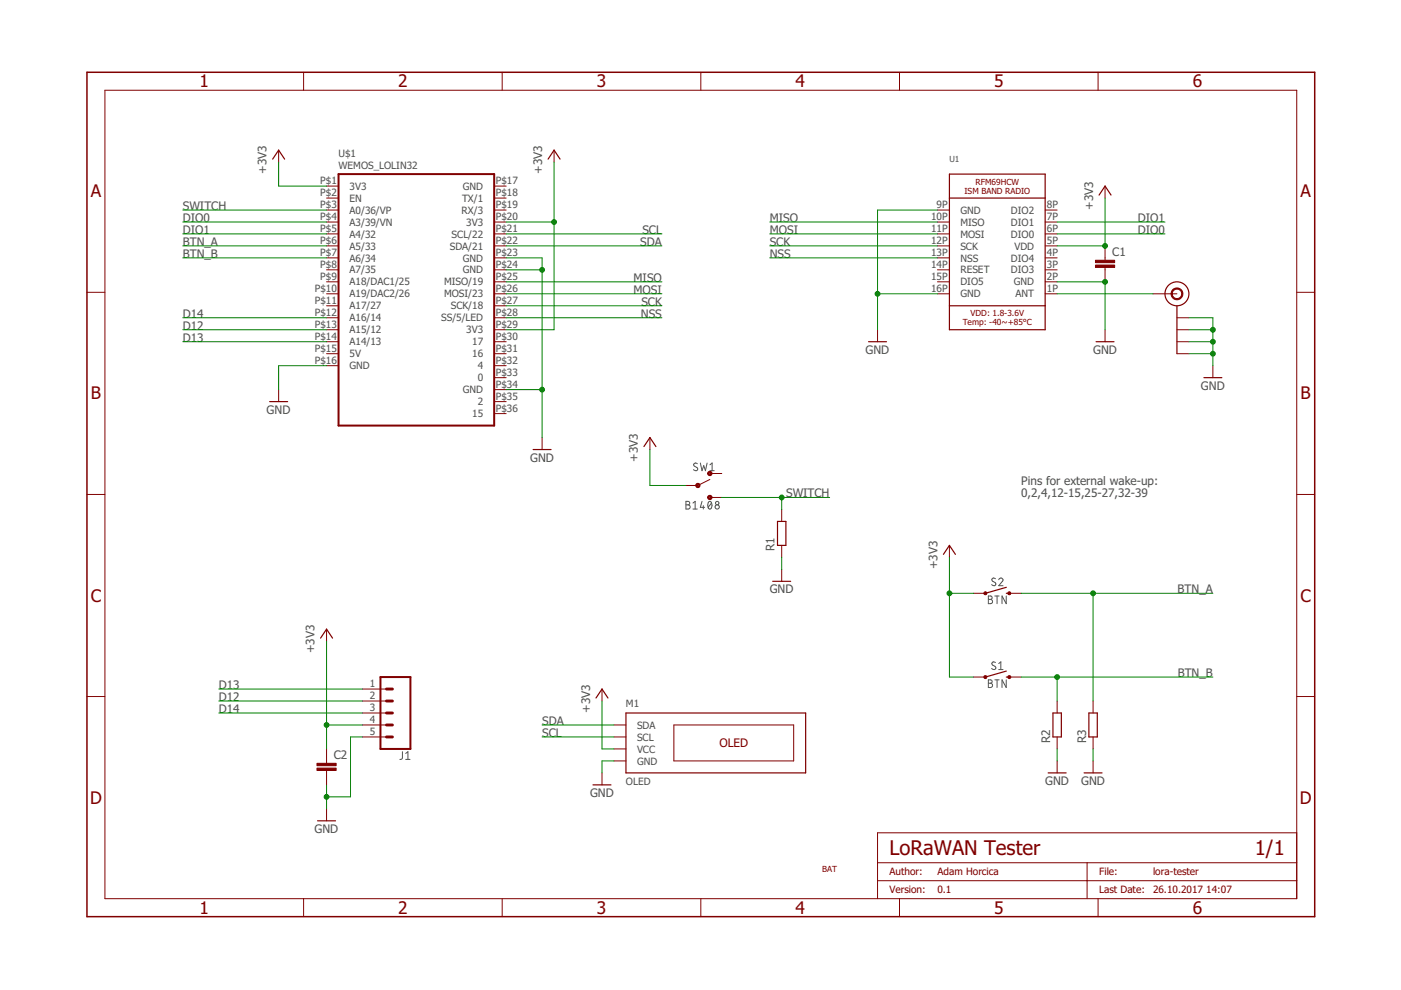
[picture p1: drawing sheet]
<svg xmlns="http://www.w3.org/2000/svg" width="297mm" height="210mm" viewBox="0 0 297 210" stroke-linecap="round" stroke-linejoin="round" font-family="sans-serif">
<g fill="none" stroke="#505050" stroke-width=".21">
<path d="M147.8 98.3a.42 .42 0 0 0-.5-.1 .42 .42 0 0 0-.1 .6l.5 .3a.4 .4 0 0 1 .1 .6 .4 .4 0 0 1-.6 0l-.2-.1M148.5 98.2l.3 1.6 .4-1.1 .4 1.1 .3-1.6M150.5 98.6l.5-.4v1.6M150.5 99.8h.9M145.4 106.3h.5a.37 .37 0 0 1 .3 .4 .37 .37 0 0 1-.3 .3 .44 .44 0 0 1 .4 .5 .44 .44 0 0 1-.4 .4h-.5zM145.4 107h.5M146.9 107.9h.9M146.9 106.7l.5-.4v1.6M148.8 106.3l-.3 1.3h.9M149.1 107.2v.7M150.3 106.4l.2-.1a.95 .95 0 0 1 0 1.6 1.04 1.04 0 0 1-.2-1.5zM150.9 106.7l-.8 .9"/>
<path d="M209.5 126.4h.5a.36 .36 0 0 1 .4 .3 .36 .36 0 0 1-.4 .4 .46 .46 0 0 1 .4 .4 .46 .46 0 0 1-.4 .5h-.5zM209.5 127.1h.5M210.9 126.4h.9M211.1 122.7l-.2-.1a.38 .38 0 0 0-.6 .1 .38 .38 0 0 0 .2 .5l.5 .3a.44 .44 0 0 1-.1 .7 .44 .44 0 0 1-.7-.2M211.4 126.4v1.6M211.8 122.9a.44 .44 0 0 1 .6-.3 .44 .44 0 0 1 .1 .7l-.7 .9h.9M213.3 126.4v1.6l-.9-1.6v1.6M85.3 159.4v1.4l-.5 .2M86 159.7l.5-.3v1.6M209.5 144.1h.5a.36 .36 0 0 1 .4 .4 .36 .36 0 0 1-.4 .4 .46 .46 0 0 1 .4 .4 .46 .46 0 0 1-.4 .5h-.5zM209.5 144.9h.5M210.9 144.1h.9"/>
<path d="M211.1 140.5l-.2-.1a.38 .38 0 0 0-.6 .1 .38 .38 0 0 0 .2 .5l.5 .3a.44 .44 0 0 1-.1 .7 .44 .44 0 0 1-.7-.3M211.4 144.1v1.7M211.8 140.7l.4-.4v1.7M211.8 142h.9M213.3 144.1v1.7l-.9-1.7v1.7M86 161h.9"/>
<circle cx="152.1" cy="107.5" r=".45"/>
<circle cx="152.1" cy="106.7" r=".36"/>
</g>
<g fill="none" stroke="#800000" stroke-width=".21">
<path d="M22.2 19.1h252.7v171.4h-252.7zM64.4 15.3v3.8M106.5 15.3v3.8M148.6 15.3v3.8M190.7 15.3v3.8M232.8 15.3v3.8M59.1 31.8v2.6M69.2 39.5h2.6M104.8 39.5h2.5M117.5 31.8v2.6M234.3 39.5v2.5M69.2 42h2.6"/>
<path d="M69.2 44.5h2.6M69.2 47.1h2.6M69.2 49.6h2.6M69.2 52.1h2.6M69.2 54.7h2.6M69.2 57.2h2.6M69.2 59.8h2.6M104.8 42h2.5M104.8 44.5h2.5M104.8 47.1h2.5M104.8 49.6h2.5M104.8 52.1h2.5"/>
<path d="M104.8 54.7h2.5M104.8 57.2h2.5M104.8 59.8h2.5M198.8 44.5h2.5M198.8 47.1h2.5M198.8 49.6h2.5M198.8 52.1h2.5M198.8 54.7h2.5M198.8 57.2h2.5M198.8 59.8h2.5M221.6 44.5h2.5M221.6 47.1h2.5"/>
<path d="M221.6 49.6h2.5M221.6 52.1h2.5M221.6 54.7h2.5M221.6 57.2h2.5M221.6 59.8h2.5M234.3 52.1v3.1M234.3 56.7v3.1M18.4 62h3.8M69.2 62.3h2.6M69.2 64.8h2.6M69.2 67.4h2.6M69.2 69.9h2.6"/>
<path d="M69.2 72.5h2.6M69.2 75h2.6M69.2 77.5h2.6M104.8 62.3h2.5M104.8 64.8h2.5M104.8 67.4h2.5M104.8 69.9h2.5M104.8 72.5h2.5M104.8 75h2.5M104.8 77.5h2.5M186.1 69.9v2.6M198.8 62.3h2.5"/>
<path d="M221.6 62.3h2.5M234.3 69.9v2.6M244.5 62.3h5M249.5 67.4h2.6M249.5 69.9h2.6M249.5 72.5h2.6M249.5 75h2.6M257.2 77.5v2.6M274.9 62h3.8M59.1 82.6v2.6M104.8 80.1h2.5M104.8 82.6h2.5"/>
<path d="M104.8 85.2h2.5M104.8 87.7h2.5M114.9 92.8v2.5M137.8 92.8v2.5M18.4 104.8h3.8M150.5 101.7l-2.5 1.2h-2.6M150.5 105.5h2.5M150.5 100.4h2.5M165.7 108v2.6M165.7 115.6v2.6M201.3 115.6v2.6M274.9 104.8h3.8"/>
<path d="M69.2 133.4v2.5M165.7 120.7v2.6M206.4 125.8h2.5M214 125.8h2.5M18.4 147.7h3.8M69.2 158.8v3M76.9 156.3h5M76.9 153.7h5M76.9 146.1h5M76.9 148.6h5M76.9 151.2h5M127.6 146.1v2.5"/>
<path d="M130.2 156.3h2.5M130.2 153.7h2.5M130.2 158.8h2.5M142.9 153.7h25.4v7.6h-25.4zM206.4 143.6h2.5M214 143.6h2.5M224.1 148.6v2.6M224.1 156.3v2.5M231.8 148.6v2.6M231.8 156.3v2.5M274.9 147.7h3.8M69.2 163.4v3"/>
<path d="M69.2 171.5v2.5M127.6 163.9v2.5M130.2 161.3h2.5M224.1 161.3v2.6M231.8 161.3v2.6M274.9 176.6h-88.8v13.9M64.4 190.5v3.9M106.5 190.5v3.9M148.6 190.5v3.9M186.1 186.7h88.8M186.1 182.9h88.8M190.7 190.5v3.9"/>
<path d="M230.5 182.9v7.6M232.8 190.5v3.9"/>
</g>
<path d="M71.8 36.9h33v53.3h-33zM80.7 143.6h6.3v15.2h-6.3z" fill="none" stroke="#800000" stroke-width=".42"/>
<g fill="none" stroke="#800000" stroke-width=".25">
<path d="M57.8 33.7l1.3-1.9 1.2 1.9M116.2 33.7l1.3-1.9 1.2 1.9M201.3 36.9h20.3v33h-20.3zM201.3 42h20.3M233 41.4l1.3-1.9 1.3 1.9M184.1 72.5h3.9M201.3 64.8h20.3M232.4 72.5h3.8M249.5 64.8v10.2M57.2 85.2h3.8M113 95.3h3.8M136.5 94.7l1.3-1.9 1.3 1.9"/>
<path d="M255.2 80.1h3.9M164.8 110.6h1.8v5h-1.8zM200 117.5l1.3-1.9 1.3 1.9M68 135.3l1.2-1.9 1.3 1.9M163.8 123.3h3.8M213.4 125.8h.6M213.4 124.5l-4.5 1.3M126.4 148l1.2-1.9 1.3 1.9M132.7 151.2h38.1v12.7h-38.1zM213.4 143.6h.6M213.4 142.3l-4.5 1.3M223.2 151.2h1.8v5.1h-1.8z"/>
<path d="M230.9 151.2h1.7v5.1h-1.7zM67.3 174h3.8M125.7 166.4h3.8M222.2 163.9h3.8M229.8 163.9h3.9"/>
<circle cx="249.5" cy="62.3" r="2.54"/>
</g>
<g fill="#800000" stroke="#800000" stroke-width=".21">
<path d="M248.6 61.4a1.26 1.26 0 0 1 2 .2 1.26 1.26 0 0 1-.7 1.9 1.26 1.26 0 0 1-1.6-1.2h.2a1.01 1.01 0 0 1 1.5-.8 1.01 1.01 0 0 1 .2 1.7 1.01 1.01 0 0 1-1.6-.6l-.1-.3h-.2z" fill-rule="evenodd"/>
<path d="M150.1 100.2a.47 .47 0 0 1 .7-.1 .47 .47 0 0 1-.1 .7 .47 .47 0 0 1-.7-.4h.2a.26 .26 0 0 1 .4-.2 .26 .26 0 0 1 .1 .4 .26 .26 0 0 1-.4-.1l-.3-.1z" fill-rule="evenodd"/>
<path d="M150.1 105.3a.47 .47 0 0 1 .7-.2 .47 .47 0 0 1-.1 .8 .47 .47 0 0 1-.7-.4h.2a.26 .26 0 0 1 .4-.3 .26 .26 0 0 1 .1 .5 .26 .26 0 0 1-.4-.1l-.3-.1z" fill-rule="evenodd"/>
<path d="M147.7 102.6a.46 .46 0 0 1 .7 .2 .46 .46 0 0 1-.4 .6 .46 .46 0 0 1-.5-.5h.2a.26 .26 0 0 1 .4-.2 .26 .26 0 0 1 0 .4 .26 .26 0 0 1-.4-.1l-.2-.1z" fill-rule="evenodd"/>
<circle cx="208.9" cy="143.6" r=".33"/>
<circle cx="214" cy="143.6" r=".33"/>
<circle cx="208.9" cy="125.8" r=".33"/>
<circle cx="214" cy="125.8" r=".33"/>
</g>
<g fill="#800000" stroke="#800000" stroke-width=".21">
<path d="M232.3 56.2h4v.5h-4z"/>
<path d="M232.3 55.2h4v.5h-4z"/>
<path d="M67.2 162.9h4.1v.5h-4.1z"/>
<path d="M67.2 161.8h4.1v.5h-4.1z"/>
</g>
<path d="M81.9 151.2h1.3M81.9 148.6h1.3M81.9 146.1h1.3M81.9 156.3h1.3M81.9 153.7h1.3" fill="none" stroke="#800000" stroke-width=".61"/>
<path d="M18.4 15.3h260.3v179.1h-260.3z" fill="none" stroke="#800000" stroke-width=".32"/>
<g fill="none" stroke="#008000" stroke-width=".21">
<path d="M59.1 34.4v5.1h10.1M117.5 34.4v35.5h-10.2M38.8 47.1h30.4M38.8 49.6h30.4M38.8 52.1h30.4M38.8 54.7h30.4M38.8 44.5h30.4M107.3 47.1h10.2M107.3 59.8h33M107.3 49.6h33M107.3 52.1h33M107.3 54.7h7.6v38.1"/>
<path d="M107.3 57.2h7.6M163.2 47.1h35.6M163.2 49.6h35.6M163.2 52.1h35.6M163.2 54.7h35.6M198.8 44.5h-12.7v25.4M224.1 47.1h22.9M224.1 59.8h10.2v10.1M224.1 49.6h22.9M234.3 42v10.1h-10.2M38.8 67.4h30.4M38.8 69.9h30.4"/>
<path d="M38.8 72.5h30.4M69.2 77.5h-10.1v5.1M107.3 62.3h33M107.3 64.8h33M107.3 67.4h33M186.1 62.3h12.7M224.1 62.3h20.4M252.1 67.4h5.1v10.1M252.1 69.9h5.1M252.1 72.5h5.1M252.1 75h5.1M107.3 82.6h7.6"/>
<path d="M137.8 95.3v7.6h7.6M153 105.5h22.9M165.7 105.5v2.5M165.7 118.2v2.5M201.3 118.2v25.4h5.1M69.2 135.9v22.9M201.3 125.8h5.1M216.5 125.8h40.7M231.8 125.8v22.8M46.4 146.1h30.5M46.4 148.6h30.5M46.4 151.2h30.5"/>
<path d="M69.2 153.7h7.7M76.9 156.3h-2.6v12.7h-5.1M114.9 153.7h15.3M114.9 156.3h15.3M127.6 148.6v10.2h2.6M216.5 143.6h40.7M224.1 143.6v5M224.1 158.8v2.5M231.8 158.8v2.5M69.2 166.4v5.1M130.2 161.3h-2.6v2.6"/>
</g>
<g fill="#008000" stroke="#008000" stroke-width=".21">
<circle cx="117.5" cy="47.1" r=".51"/>
<circle cx="234.3" cy="52.1" r=".51"/>
<circle cx="201.3" cy="125.8" r=".51"/>
<circle cx="69.2" cy="153.7" r=".51"/>
<circle cx="114.9" cy="82.6" r=".51"/>
<circle cx="114.9" cy="57.2" r=".51"/>
<circle cx="234.3" cy="59.8" r=".51"/>
<circle cx="186.1" cy="62.3" r=".51"/>
<circle cx="257.2" cy="69.9" r=".51"/>
<circle cx="257.2" cy="72.5" r=".51"/>
<circle cx="257.2" cy="75" r=".51"/>
<circle cx="69.2" cy="169" r=".51"/>
<circle cx="165.7" cy="105.5" r=".51"/>
<circle cx="224.1" cy="143.6" r=".51"/>
<circle cx="231.8" cy="125.8" r=".51"/>
</g>
<g font-size="4.3" fill="#800000">
<text x="188.6" y="181.3">LoRaWAN Tester</text>
<text x="266" y="181.3">1/1</text>
</g>
<g font-size="3.7" fill="#800000">
<text x="42.3" y="18.5">1</text>
<text x="84.4" y="18.5">2</text>
<text x="126.5" y="18.5">3</text>
<text x="168.7" y="18.5">4</text>
<text x="210.8" y="18.5">5</text>
<text x="252.9" y="18.5">6</text>
<text x="19.2" y="41.8">A</text>
<text x="275.7" y="41.8">A</text>
<text x="19.3" y="84.7">B</text>
<text x="275.8" y="84.7">B</text>
<text x="19.2" y="127.6">C</text>
<text x="275.7" y="127.6">C</text>
<text x="19.1" y="170.4">D</text>
<text x="275.6" y="170.4">D</text>
<text x="42.3" y="193.7">1</text>
<text x="84.4" y="193.7">2</text>
<text x="126.5" y="193.7">3</text>
<text x="168.7" y="193.7">4</text>
<text x="210.8" y="193.7">5</text>
<text x="252.9" y="193.7">6</text>
</g>
<g font-size="2.5" fill="#505050">
<text x="56.5" y="36.9" transform="rotate(-90 56.5 36.9)">+3V3</text>
<text x="114.9" y="36.9" transform="rotate(-90 114.9 36.9)">+3V3</text>
<text x="38.8" y="47.1">DIO0</text>
<text x="38.8" y="44.5">SWITCH</text>
<text x="163.2" y="47.1">MISO</text>
<text x="231.8" y="44.5" transform="rotate(-90 231.8 44.5)">+3V3</text>
<text x="241.3" y="47.1">DIO1</text>
<text x="38.8" y="49.6">DIO1</text>
<text x="38.8" y="52.1">BTN_A</text>
<text x="135.7" y="52.1">SDA</text>
<text x="136.2" y="49.6">SCL</text>
<text x="163.2" y="49.6">MOSI</text>
<text x="163.2" y="52.1">SCK</text>
<text x="241.3" y="49.6">DIO0</text>
<text x="38.8" y="54.7">BTN_B</text>
<text x="134.3" y="59.8">MISO</text>
<text x="163.2" y="54.7">NSS</text>
<text x="235.8" y="54.3">C1</text>
<text x="134.3" y="62.3">MOSI</text>
<text x="136" y="64.8">SCK</text>
<text x="38.8" y="69.9">D12</text>
<text x="38.8" y="67.4">D14</text>
<text x="135.9" y="67.4">NSS</text>
<text x="38.8" y="72.5">D13</text>
<text x="183.5" y="75">GND</text>
<text x="231.8" y="75">GND</text>
<text x="254.6" y="82.6">GND</text>
<text x="56.5" y="87.7">GND</text>
<text x="112.4" y="97.9">GND</text>
<text x="135.3" y="97.9" transform="rotate(-90 135.3 97.9)">+3V3</text>
<text x="166.7" y="105.5">SWITCH</text>
<text x="216.5" y="102.8">Pins for external wake-up:</text>
<text x="216.5" y="105.5">0,2,4,12-15,25-27,32-39</text>
<text x="164.2" y="116.9" transform="rotate(-90 164.2 116.9)">R1</text>
<text x="163.2" y="125.8">GND</text>
<text x="198.7" y="120.7" transform="rotate(-90 198.7 120.7)">+3V3</text>
<text x="249.7" y="125.8">BTN_A</text>
<text x="66.7" y="138.5" transform="rotate(-90 66.7 138.5)">+3V3</text>
<text x="249.7" y="143.6">BTN_B</text>
<text x="46.4" y="146.1">D13</text>
<text x="46.4" y="148.6">D12</text>
<text x="46.4" y="151.2">D14</text>
<text x="114.9" y="153.7">SDA</text>
<text x="125.1" y="151.2" transform="rotate(-90 125.1 151.2)">+3V3</text>
<text x="70.8" y="161">C2</text>
<text x="114.9" y="156.3">SCL</text>
<text x="222.6" y="157.5" transform="rotate(-90 222.6 157.5)">R2</text>
<text x="230.3" y="157.5" transform="rotate(-90 230.3 157.5)">R3</text>
<text x="221.6" y="166.4">GND</text>
<text x="229.2" y="166.4">GND</text>
<text x="125.1" y="169">GND</text>
<text x="66.7" y="176.6">GND</text>
</g>
<text font-size="2.5" fill="#800000" x="152.5" y="158.4">OLED</text>
<g font-size="2.1" fill="#505050">
<text x="71.8" y="35.9">WEMOS_LOLIN32</text>
<text x="71.8" y="33.4">U$1</text>
<text x="67.9" y="39.1">P$1</text>
<text x="67.9" y="41.6">P$2</text>
<text x="74.1" y="40.2">3V3</text>
<text x="98.2" y="40.2">GND</text>
<text x="105.1" y="39.1">P$17</text>
<text x="105.1" y="41.6">P$18</text>
<text x="67.9" y="44.2">P$3</text>
<text x="67.9" y="46.7">P$4</text>
<text x="74.1" y="42.7">EN</text>
<text x="74.1" y="45.3">A0/36/VP</text>
<text x="74.1" y="47.8">A3/39/VN</text>
<text x="97.9" y="45.3">RX/3</text>
<text x="98" y="42.7">TX/1</text>
<text x="98.9" y="47.8">3V3</text>
<text x="105.1" y="44.2">P$19</text>
<text x="105.1" y="46.7">P$20</text>
<text x="197.4" y="46.7">10P</text>
<text x="198.6" y="44.2">9P</text>
<text x="203.6" y="45.3">GND</text>
<text x="203.6" y="47.8">MISO</text>
<text x="214.3" y="47.8">DIO1</text>
<text x="214.3" y="45.3">DIO2</text>
<text x="222" y="46.7">7P</text>
<text x="222" y="44.2">8P</text>
<text x="67.9" y="49.2">P$5</text>
<text x="67.9" y="51.8">P$6</text>
<text x="74.1" y="50.4">A4/32</text>
<text x="74.1" y="52.9">A5/33</text>
<text x="95.4" y="52.9">SDA/21</text>
<text x="95.8" y="50.4">SCL/22</text>
<text x="105.1" y="49.2">P$21</text>
<text x="105.1" y="51.8">P$22</text>
<text x="197.4" y="49.2">11P</text>
<text x="197.4" y="51.8">12P</text>
<text x="203.6" y="50.4">MOSI</text>
<text x="203.6" y="52.9">SCK</text>
<text x="214.3" y="50.4">DIO0</text>
<text x="215.1" y="52.9">VDD</text>
<text x="222" y="49.2">6P</text>
<text x="222" y="51.8">5P</text>
<text x="67.9" y="54.3">P$7</text>
<text x="67.9" y="56.9">P$8</text>
<text x="67.9" y="59.4">P$9</text>
<text x="74.1" y="55.4">A6/34</text>
<text x="74.1" y="58">A7/35</text>
<text x="98.2" y="55.4">GND</text>
<text x="98.2" y="58">GND</text>
<text x="105.1" y="54.3">P$23</text>
<text x="105.1" y="56.9">P$24</text>
<text x="105.1" y="59.4">P$25</text>
<text x="197.4" y="59.4">15P</text>
<text x="197.4" y="54.3">13P</text>
<text x="197.4" y="56.9">14P</text>
<text x="203.6" y="55.4">NSS</text>
<text x="203.6" y="58">RESET</text>
<text x="214.3" y="58">DIO3</text>
<text x="214.3" y="55.4">DIO4</text>
<text x="222" y="56.9">3P</text>
<text x="222" y="54.3">4P</text>
<text x="222" y="59.4">2P</text>
<text x="66.7" y="61.9">P$10</text>
<text x="66.7" y="64.5">P$11</text>
<text x="74.1" y="60.5">A18/DAC1/25</text>
<text x="74.1" y="63.1">A19/DAC2/26</text>
<text x="74.1" y="65.6">A17/27</text>
<text x="94.2" y="60.5">MISO/19</text>
<text x="94.2" y="63.1">MOSI/23</text>
<text x="95.6" y="65.6">SCK/18</text>
<text x="105.1" y="61.9">P$26</text>
<text x="105.1" y="64.5">P$27</text>
<text x="197.4" y="61.9">16P</text>
<text x="203.6" y="60.5">DIO5</text>
<text x="203.6" y="63.1">GND</text>
<text x="215" y="60.5">GND</text>
<text x="215.3" y="63.1">ANT</text>
<text x="222" y="61.9">1P</text>
<text x="66.7" y="67">P$12</text>
<text x="66.7" y="69.6">P$13</text>
<text x="74.1" y="68.1">A16/14</text>
<text x="74.1" y="70.7">A15/12</text>
<text x="93.5" y="68.1">SS/5/LED</text>
<text x="98.9" y="70.7">3V3</text>
<text x="105.1" y="67">P$28</text>
<text x="105.1" y="69.6">P$29</text>
<text x="66.7" y="72.1">P$14</text>
<text x="66.7" y="74.6">P$15</text>
<text x="66.7" y="77.2">P$16</text>
<text x="74.1" y="73.2">A14/13</text>
<text x="74.1" y="75.8">5V</text>
<text x="100.1" y="73.2">17</text>
<text x="100.1" y="75.8">16</text>
<text x="105.1" y="72.1">P$30</text>
<text x="105.1" y="74.6">P$31</text>
<text x="105.1" y="77.2">P$32</text>
<text x="74.1" y="78.3">GND</text>
<text x="98.2" y="83.4">GND</text>
<text x="101.3" y="78.3">4</text>
<text x="101.3" y="80.8">0</text>
<text x="105.1" y="79.7">P$33</text>
<text x="105.1" y="82.3">P$34</text>
<text x="100.1" y="88.5">15</text>
<text x="101.3" y="85.9">2</text>
<text x="105.1" y="84.8">P$35</text>
<text x="105.1" y="87.3">P$36</text>
<text x="78.4" y="145.7">1</text>
<text x="78.4" y="148.3">2</text>
<text x="132.7" y="149.9">M1</text>
<text x="78.4" y="150.8">3</text>
<text x="78.4" y="153.4">4</text>
<text x="78.4" y="155.9">5</text>
<text x="135.1" y="154.5">SDA</text>
<text x="135.1" y="157">SCL</text>
<text x="135.1" y="159.6">VCC</text>
<text x="132.7" y="166.4">OLED</text>
<text x="135.1" y="162.1">GND</text>
</g>
<g font-size="2.1" fill="#800000">
<text x="188.6" y="185.6">Author:</text>
<text x="198.7" y="185.6">Adam Horcica</text>
<text x="233" y="185.6">File:</text>
<text x="244.5" y="185.6">lora-tester</text>
<text x="188.6" y="189.4">Version:</text>
<text x="198.7" y="189.4">0.1</text>
<text x="233" y="189.4">Last Date:</text>
<text x="244.5" y="189.4">26.10.2017</text>
<text x="255.8" y="189.4">14:07</text>
</g>
<text font-size="1.8" fill="#505050" x="201.3" y="34.4">U1</text>
<g font-size="1.8" fill="#800000">
<text x="204.5" y="41">ISM BAND RADIO</text>
<text x="206.8" y="39.1">RFM69HCW</text>
<text x="204.1" y="69">Temp: -40~+85°C</text>
<text x="205.8" y="67.1">VDD: 1.8-3.6V</text>
<text x="174.3" y="184.8">BAT</text>
</g>
</svg>
